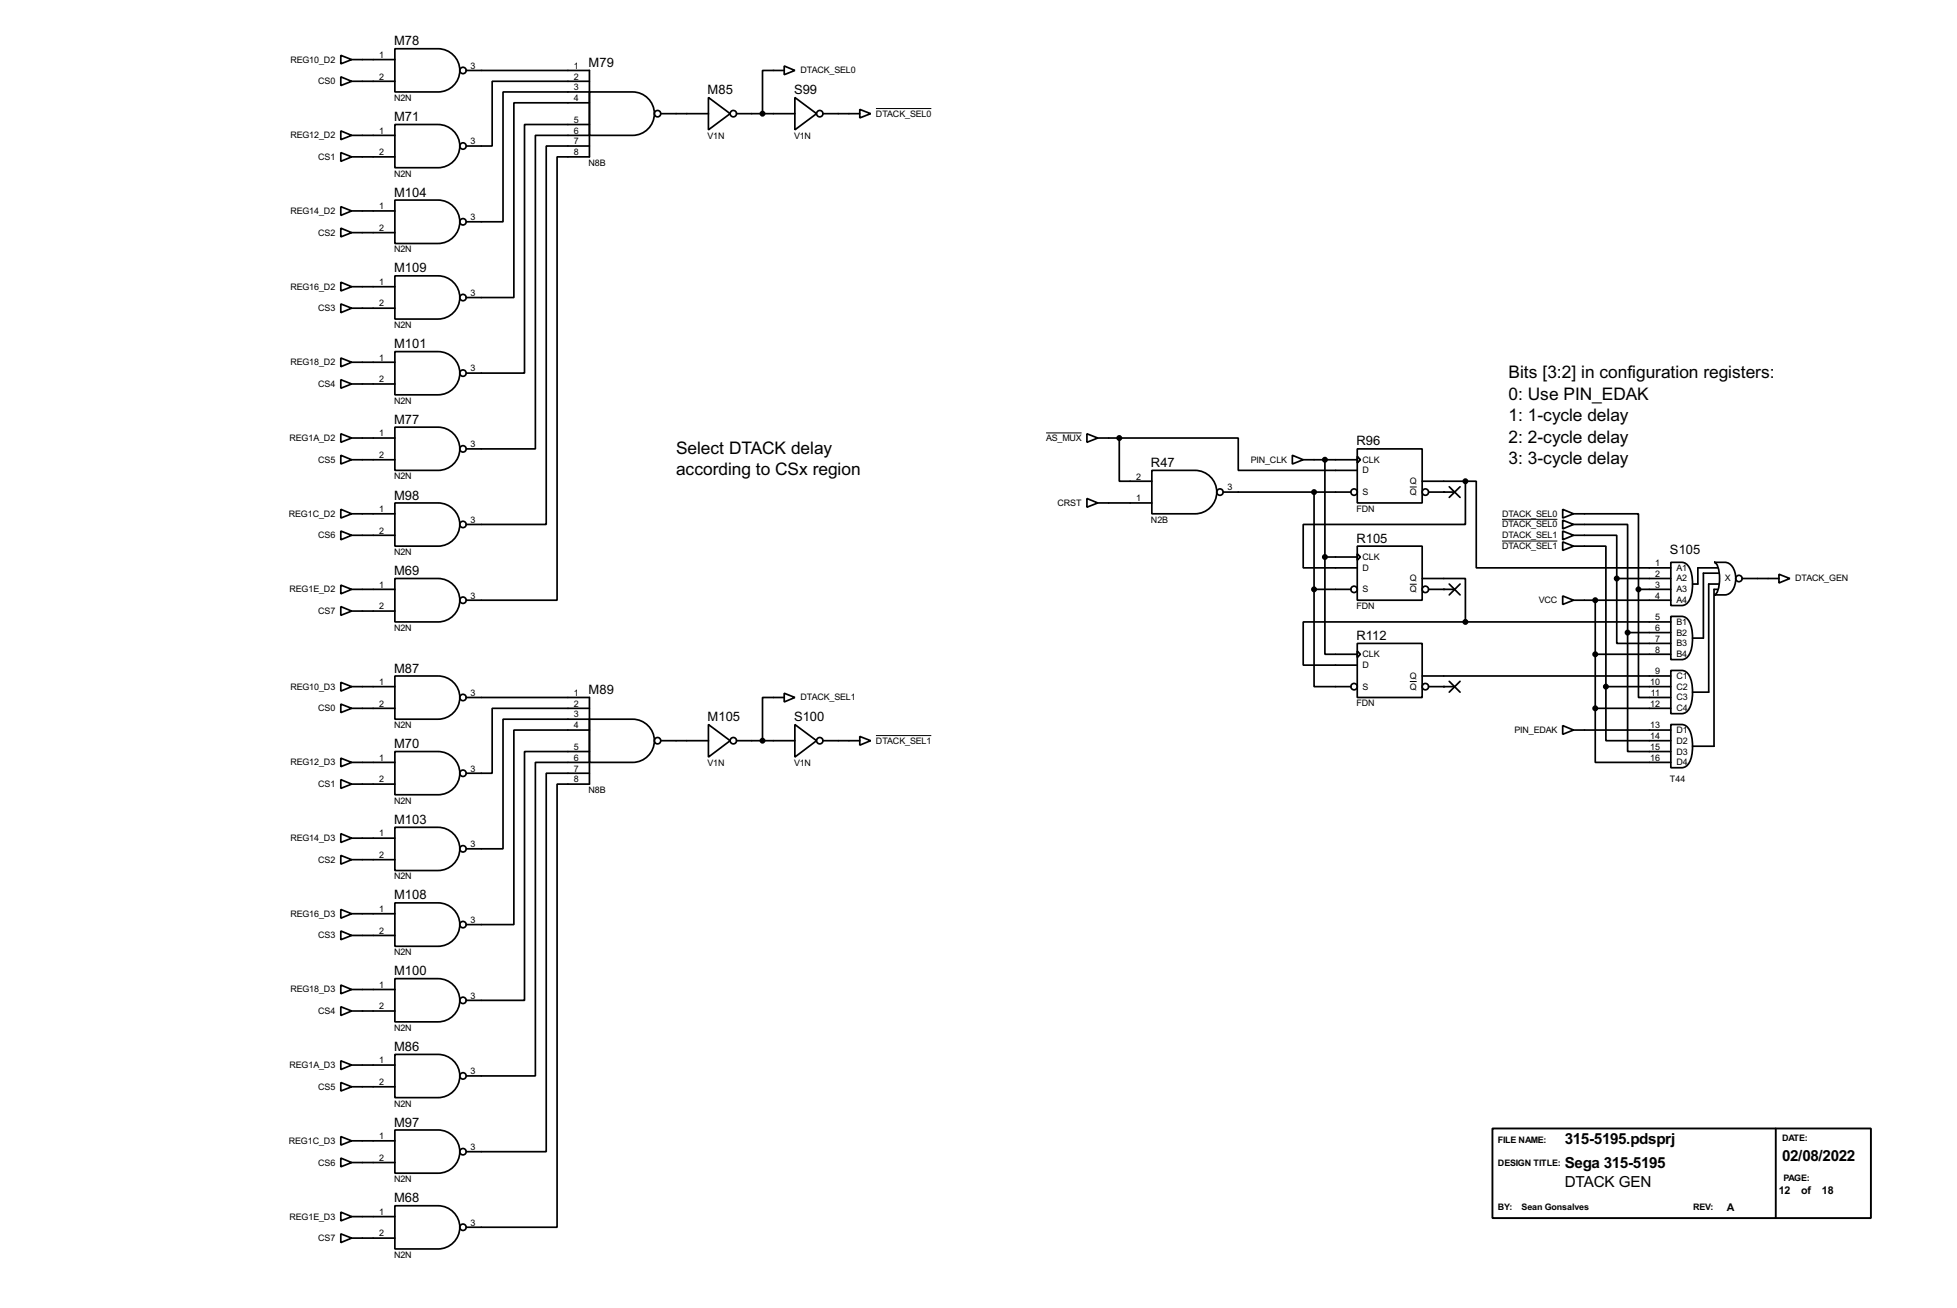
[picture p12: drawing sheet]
<svg xmlns="http://www.w3.org/2000/svg" width="460mm" height="307mm" viewBox="0 0 460 307" stroke-linecap="round" stroke-linejoin="round" font-family="sans-serif">
<g fill="none" stroke="#000" stroke-width=".4">
<path d="M80.1 13l2.5 1-2.5 1zM80.1 18.1l2.5 1-2.5 1zM82.6 14h10.2M82.6 19.1h10.2M92.8 11.5h10.1a5.1 5.1 0 0 1 5.1 5 5.1 5.1 0 0 1-5.1 5.1h-10.1zM109.5 16.6h29v20.3h-7.6v104.1h-21.4M138.5 19.1h-22.9v15.2h-6.1M184.2 15.5l2.5 1.1-2.5 1zM184.2 16.6h-5.1v10.1M80.1 35.9l2.5 1-2.5 1zM80.1 30.8l2.5 1-2.5 1zM82.6 36.9h10.2"/>
<path d="M82.6 31.8h10.2M92.8 29.3h10.1a5.1 5.1 0 0 1 5.1 5 5.1 5.1 0 0 1-5.1 5.1h-10.1zM138.5 21.6h10.1a5.1 5.1 0 0 1 5.1 5.1 5.1 5.1 0 0 1-5.1 5.1h-10.1zM138.5 21.6h-20.3v30.5h-8.7M138.5 24.2h-17.8v45.7h-11.2M138.5 29.3h-15.3v58.4h-13.7M138.5 31.8h-12.7v73.7h-16.3M138.5 34.3h-10.2v88.9h-18.8M155.2 26.7h11.2M166.4 22.9l5.1 3.8-5.1 3.8zM173 26.7h13.7M186.7 22.9l5.1 3.8-5.1 3.8z"/>
<path d="M193.3 26.7h8.7M202 25.7l2.5 1-2.5 1zM80.1 48.6l2.5 1-2.5 1zM80.1 53.6l2.5 1.1-2.5 1zM82.6 49.6h10.2M82.6 54.7h10.2M92.8 47h10.1a5.1 5.1 0 0 1 5.1 5.1 5.1 5.1 0 0 1-5.1 5.1h-10.1zM80.1 71.4l2.5 1-2.5 1.1zM80.1 66.3l2.5 1.1-2.5 1zM82.6 72.4h10.2M82.6 67.4h10.2M92.8 64.8h10.1a5.1 5.1 0 0 1 5.1 5.1 5.1 5.1 0 0 1-5.1 5.1h-10.1z"/>
<path d="M80.1 84.1l2.5 1-2.5 1.1zM80.1 89.2l2.5 1-2.5 1zM82.6 85.1h10.2M82.6 90.2h10.2M92.8 82.6h10.1a5.1 5.1 0 0 1 5.1 5.1 5.1 5.1 0 0 1-5.1 5.1h-10.1zM80.1 107l2.5 1-2.5 1zM80.1 119.7l2.5 1-2.5 1zM80.1 101.9l2.5 1-2.5 1zM82.6 108h10.2M82.6 102.9h10.2M92.8 100.4h10.1a5.1 5.1 0 0 1 5.1 5 5.1 5.1 0 0 1-5.1 5.1h-10.1zM92.8 118.2h10.1a5.1 5.1 0 0 1 5.1 5 5.1 5.1 0 0 1-5.1 5.1h-10.1z"/>
<path d="M255.3 101.9l2.6 1-2.6 1zM255.3 117.1l2.6 1.1-2.6 1zM257.9 118.2h12.7M257.9 102.9h5M262.9 102.9h28v7.6h27.9M262.9 102.9v10.2h7.7M270.6 110.5h10.1a5.1 5.1 0 0 1 5.1 5.1 5.1 5.1 0 0 1-5.1 5.1h-10.1zM287.3 115.6h30M303.6 107l2.5 1-2.5 1zM306.1 108h12.7M308.7 115.6v22.9M311.2 108v22.9"/>
<path d="M318.8 105.5h15.3v12.7h-15.3zM318.8 107.2l.8 .8-.8 .8zM334.1 113.1h10.1M335.6 115.6h6.1M340.4 114.4l2.6 2.5M343 114.4l-2.6 2.5M344.2 113.1h2.6v20.3h45.7M344.2 113.1v10.1h-38.1v10.2h12.7M367.1 119.7l2.5 1-2.5 1zM80.1 137.5l2.5 1-2.5 1zM80.1 124.8l2.5 1-2.5 1zM82.6 138.5h10.2"/>
<path d="M82.6 125.8h10.2M82.6 120.7h10.2M92.8 135.9h10.1a5.1 5.1 0 0 1 5.1 5.1 5.1 5.1 0 0 1-5.1 5.1h-10.1zM308.7 138.5v22.8h8.6M308.7 138.5h8.6M311.2 130.9v22.8h7.6M311.2 130.9h7.6M318.8 128.3h15.3v12.7h-15.3zM318.8 130.1l.8 .8-.8 .7zM334.1 135.9h10.1v10.2M335.6 138.5h6.1M340.4 137.2l2.6 2.6"/>
<path d="M343 137.2l-2.6 2.6M367.1 124.8l2.5 1-2.5 1zM367.1 122.2l2.5 1-2.5 1.1zM367.1 127.3l2.5 1-2.5 1zM369.6 120.7h15.3v17.8M369.6 123.2h12.7v25.4M369.6 125.8h10.2v10.1M369.6 128.3h7.6v33M379.8 135.9v15.3h12.7M379.8 135.9h12.7M384.9 138.5v25.4h7.6M384.9 138.5h7.6"/>
<path d="M392.5 132.1h2.5a2.85 2.85 0 0 1 2.4 2.9 9.3 9.3 0 0 1-1 6.5l-.9 .7-3 .1zM402.6 132.1h2.6a3.3 3.3 0 0 1 2.5 3.8 3.4 3.4 0 0 1-2.5 3.9h-2.6a1.58 1.58 0 0 0 1-1.5 8.9 8.9 0 0 0-.4-5.8zM403.4 138.5h-.8v36.8h-5M403.4 133.4h-4.6v3.8h-1.2M403.7 137.2h-2.3v25.4h-3.8M403.7 134.7h-3.6v15.2h-2.5M409.2 135.9h8.7M417.9 134.9l2.5 1-2.5 1.1zM80.1 142.5l2.5 1.1-2.5 1zM82.6 143.6h10.2M92.8 158.8h10.1a5.1 5.1 0 0 1 5.1 5.1 5.1 5.1 0 0 1-5.1 5.1h-10.1zM318.8 151.2h15.3v12.7h-15.3z"/>
<path d="M318.8 153l.8 .7-.8 .8zM334.1 158.8h58.4M344.2 146.1h-38.1v10.2h12.7M344.2 146.1h48.3M367.1 140l2.5 1-2.5 1zM369.6 141h22.9M374.7 141v25.4M374.7 153.7h17.8M382.3 148.6v28h10.2M382.3 148.6h10.2M392.5 144.8h2.5a2.85 2.85 0 0 1 2.4 2.9 9.3 9.3 0 0 1-1 6.5l-.9 .7-3 .1zM392.5 157.5h2.5a2.85 2.85 0 0 1 2.4 2.9 9.3 9.3 0 0 1-1 6.5l-.9 .7-3 .1z"/>
<path d="M80.1 160.3l2.5 1-2.5 1.1zM80.1 165.4l2.5 1-2.5 1zM80.1 178.1l2.5 1-2.5 1zM82.6 166.4h10.2M82.6 161.3h10.2M82.6 179.1h10.2M92.8 176.6h10.1a5.1 5.1 0 0 1 5.1 5 5.1 5.1 0 0 1-5.1 5.1h-10.1zM109.5 163.9h29v20.3h-7.6v104.1h-21.4M138.5 169h10.1a5.1 5.1 0 0 1 5.1 5 5.1 5.1 0 0 1-5.1 5.1h-10.1zM138.5 166.4h-22.9v15.3h-6.1M138.5 169h-20.3v30.4h-8.7M138.5 171.5h-17.8v45.7h-11.2"/>
<path d="M138.5 176.6h-15.3v58.4h-13.7M138.5 179.1h-12.7v73.7h-16.3M155.2 174h11.2M166.4 170.2l5.1 3.8-5.1 3.9zM173 174h13.7M184.2 162.9l2.5 1-2.5 1zM184.2 163.9h-5.1v10.1M186.7 170.2l5.1 3.8-5.1 3.9zM193.3 174h8.7M202 173l2.5 1-2.5 1.1zM335.6 161.3h6.1M340.4 160.1l2.6 2.5"/>
<path d="M343 160.1l-2.6 2.5M367.1 170.5l2.5 1-2.5 1zM369.6 171.5h22.9M374.7 166.4v12.7h17.8M374.7 166.4h17.8M377.2 161.3v12.7h15.3M377.2 161.3h15.3M392.5 170.2h2.5a2.85 2.85 0 0 1 2.4 2.9 9.3 9.3 0 0 1-1 6.5l-.9 .7-3 .1zM80.1 195.9l2.5 1-2.5 1zM80.1 183.2l2.5 1-2.5 1zM82.6 196.9h10.2M82.6 184.2h10.2"/>
<path d="M92.8 194.4h10.1a5.1 5.1 0 0 1 5.1 5 5.1 5.1 0 0 1-5.1 5.1h-10.1zM138.5 181.7h-10.2v88.9h-18.8M80.1 218.7l2.5 1.1-2.5 1zM80.1 201l2.5 1-2.5 1zM80.1 213.7l2.5 1-2.5 1zM82.6 219.8h10.2M82.6 202h10.2M82.6 214.7h10.2M92.8 212.1h10.1a5.1 5.1 0 0 1 5.1 5.1 5.1 5.1 0 0 1-5.1 5.1h-10.1zM80.1 231.4l2.5 1.1-2.5 1zM80.1 236.5l2.5 1-2.5 1.1zM82.6 232.5h10.2"/>
<path d="M82.6 237.5h10.2M92.8 229.9h10.1a5.1 5.1 0 0 1 5.1 5.1 5.1 5.1 0 0 1-5.1 5.1h-10.1zM80.1 254.3l2.5 1-2.5 1zM80.1 249.2l2.5 1-2.5 1.1zM82.6 255.3h10.2M82.6 250.2h10.2M92.8 247.7h10.1a5.1 5.1 0 0 1 5.1 5.1 5.1 5.1 0 0 1-5.1 5.1h-10.1zM80.1 272.1l2.5 1-2.5 1zM80.1 267l2.5 1-2.5 1zM82.6 273.1h10.2M82.6 268h10.2M92.8 265.5h10.1a5.1 5.1 0 0 1 5.1 5 5.1 5.1 0 0 1-5.1 5.1h-10.1z"/>
<path d="M80.1 284.8l2.5 1-2.5 1zM80.1 289.9l2.5 1-2.5 1zM82.6 285.8h10.2M82.6 290.9h10.2M92.8 283.3h10.1a5.1 5.1 0 0 1 5.1 5 5.1 5.1 0 0 1-5.1 5.1h-10.1z"/>
<circle cx="108.7" cy="16.6" r=".75"/>
<circle cx="108.7" cy="34.3" r=".75"/>
<circle cx="154.4" cy="26.7" r=".75"/>
<circle cx="172.2" cy="26.7" r=".75"/>
<circle cx="192.5" cy="26.7" r=".75"/>
<circle cx="108.7" cy="52.1" r=".75"/>
<circle cx="108.7" cy="69.9" r=".75"/>
<circle cx="108.7" cy="87.7" r=".75"/>
<circle cx="108.7" cy="105.5" r=".75"/>
<circle cx="286.5" cy="115.6" r=".75"/>
<circle cx="318" cy="115.6" r=".75"/>
<circle cx="334.8" cy="115.6" r=".75"/>
<circle cx="108.7" cy="123.2" r=".75"/>
<circle cx="318" cy="138.5" r=".75"/>
<circle cx="334.8" cy="138.5" r=".75"/>
<circle cx="408.4" cy="135.9" r=".75"/>
<circle cx="108.7" cy="141" r=".75"/>
<circle cx="108.7" cy="163.9" r=".75"/>
<circle cx="154.4" cy="174" r=".75"/>
<circle cx="172.2" cy="174" r=".75"/>
<circle cx="192.5" cy="174" r=".75"/>
<circle cx="318" cy="161.3" r=".75"/>
<circle cx="334.8" cy="161.3" r=".75"/>
<circle cx="108.7" cy="181.7" r=".75"/>
<circle cx="108.7" cy="199.4" r=".75"/>
<circle cx="108.7" cy="217.2" r=".75"/>
<circle cx="108.7" cy="235" r=".75"/>
<circle cx="108.7" cy="252.8" r=".75"/>
<circle cx="108.7" cy="270.6" r=".75"/>
<circle cx="108.7" cy="288.3" r=".75"/>
</g>
<g fill="#000">
<circle cx="339.1" cy="115.6" r=".2"/>
<circle cx="339.1" cy="138.5" r=".2"/>
<circle cx="339.1" cy="161.3" r=".2"/>
</g>
<path d="M350.6 265.1h88.9v21.1h-88.9zM417.1 265.1v21.1" fill="none" stroke="#000" stroke-width=".45"/>
<g fill="#000" stroke="#000" stroke-width=".4">
<circle cx="179.1" cy="26.7" r=".5"/>
<circle cx="262.9" cy="102.9" r=".5"/>
<circle cx="308.6" cy="115.6" r=".5"/>
<circle cx="311.2" cy="108" r=".5"/>
<circle cx="344.2" cy="113.1" r=".5"/>
<circle cx="308.6" cy="138.5" r=".5"/>
<circle cx="311.2" cy="130.9" r=".5"/>
<circle cx="379.7" cy="135.9" r=".5"/>
<circle cx="384.8" cy="138.5" r=".5"/>
<circle cx="344.2" cy="146.1" r=".5"/>
<circle cx="374.7" cy="153.7" r=".5"/>
<circle cx="374.7" cy="141" r=".5"/>
<circle cx="382.3" cy="148.6" r=".5"/>
<circle cx="179.1" cy="174" r=".5"/>
<circle cx="374.7" cy="166.4" r=".5"/>
<circle cx="377.2" cy="161.3" r=".5"/>
</g>
<path d="M205.8 25.5h13M245.7 101.7h8.4M331.2 114.4h1.6M331.2 137.3h1.6M352.8 122h13M352.8 127.1h13M205.8 172.8h13M331.2 160.1h1.6" fill="none" stroke="#000" stroke-width=".23"/>
<g font-size="4.6">
<text x="354.4" y="88.8">Bits [3:2] in configuration registers:</text>
<text x="354.4" y="93.8">0: Use PIN_EDAK</text>
<text x="354.4" y="98.9">1: 1-cycle delay</text>
<text x="158.8" y="106.5">Select DTACK delay</text>
<text x="354.4" y="104">2: 2-cycle delay</text>
<text x="158.8" y="111.6">according to CSx region</text>
<text x="354.4" y="109.1">3: 3-cycle delay</text>
</g>
<g font-size="4">
<text x="367.6" y="268.7">315-5195.pdsprj</text>
<text x="367.6" y="274.4">Sega 315-5195</text>
<text x="418.6" y="272.7">02/08/2022</text>
<text x="367.6" y="278.8">DTACK GEN</text>
</g>
<g font-size="3.4">
<text x="92.6" y="10.6">M78</text>
<text x="138.3" y="15.8">M79</text>
<text x="166.2" y="22.1">M85</text>
<text x="186.5" y="22.1">S99</text>
<text x="92.6" y="28.5">M71</text>
<text x="92.6" y="46.2">M104</text>
<text x="92.6" y="64">M109</text>
<text x="92.6" y="81.8">M101</text>
<text x="92.6" y="99.5">M77</text>
<text x="318.6" y="104.7">R96</text>
<text x="270.4" y="109.7">R47</text>
<text x="92.6" y="117.4">M98</text>
<text x="318.6" y="127.5">R105</text>
<text x="392.3" y="130.1">S105</text>
<text x="92.6" y="135.1">M69</text>
<text x="318.6" y="150.4">R112</text>
<text x="92.6" y="158">M87</text>
<text x="138.3" y="163.1">M89</text>
<text x="166.2" y="169.4">M105</text>
<text x="186.5" y="169.4">S100</text>
<text x="92.6" y="175.8">M70</text>
<text x="92.6" y="193.6">M103</text>
<text x="92.6" y="211.3">M108</text>
<text x="92.6" y="229.1">M100</text>
<text x="92.6" y="246.9">M86</text>
<text x="92.6" y="264.7">M97</text>
<text x="92.6" y="282.5">M68</text>
</g>
<g font-size="2.8">
<text x="417.8" y="280.4">12</text>
<text x="423.1" y="280.4">of</text>
<text x="428" y="280.4">18</text>
<text x="405.6" y="284.5">A</text>
</g>
<g font-size="2.4">
<text x="68.2" y="14.7">REG10_D2</text>
<text x="89.1" y="13.6">1</text>
<text x="110.5" y="16.2">3</text>
<text x="134.8" y="16.2">1</text>
<text x="188" y="17.3">DTACK_SEL0</text>
<text x="74.8" y="19.8">CS0</text>
<text x="89.1" y="18.7">2</text>
<text x="92.6" y="23.7">N2N</text>
<text x="134.8" y="18.7">2</text>
<text x="134.8" y="21.2">3</text>
<text x="134.8" y="23.7">4</text>
<text x="134.8" y="28.9">5</text>
<text x="205.8" y="27.4">DTACK_SEL0</text>
<text x="68.2" y="32.5">REG12_D2</text>
<text x="89.1" y="31.4">1</text>
<text x="110.5" y="33.9">3</text>
<text x="134.8" y="31.4">6</text>
<text x="134.8" y="33.9">7</text>
<text x="166.2" y="32.6">V1N</text>
<text x="186.5" y="32.6">V1N</text>
<text x="74.8" y="37.5">CS1</text>
<text x="89.1" y="36.4">2</text>
<text x="92.6" y="41.5">N2N</text>
<text x="134.8" y="36.4">8</text>
<text x="138.3" y="38.9">N8B</text>
<text x="68.2" y="50.2">REG14_D2</text>
<text x="89.1" y="49.2">1</text>
<text x="110.5" y="51.7">3</text>
<text x="74.8" y="55.4">CS2</text>
<text x="89.1" y="54.3">2</text>
<text x="92.6" y="59.3">N2N</text>
<text x="68.2" y="68.1">REG16_D2</text>
<text x="89.1" y="67">1</text>
<text x="89.1" y="72">2</text>
<text x="110.5" y="69.5">3</text>
<text x="74.8" y="73.1">CS3</text>
<text x="92.6" y="77">N2N</text>
<text x="68.2" y="85.8">REG18_D2</text>
<text x="89.1" y="84.7">1</text>
<text x="89.1" y="89.8">2</text>
<text x="110.5" y="87.3">3</text>
<text x="74.8" y="90.9">CS4</text>
<text x="92.6" y="94.9">N2N</text>
<text x="68" y="103.6">REG1A_D2</text>
<text x="89.1" y="102.5">1</text>
<text x="89.1" y="107.6">2</text>
<text x="110.5" y="105.1">3</text>
<text x="245.7" y="103.6">AS_MUX</text>
<text x="74.8" y="108.7">CS5</text>
<text x="92.6" y="112.6">N2N</text>
<text x="266.9" y="112.7">2</text>
<text x="293.8" y="108.7">PIN_CLK</text>
<text x="320.1" y="108.7">CLK</text>
<text x="320.1" y="111.2">D</text>
<text x="331.2" y="113.7">Q</text>
<text x="248.4" y="118.9">CRST</text>
<text x="266.9" y="117.8">1</text>
<text x="288.3" y="115.2">3</text>
<text x="320.1" y="116.3">S</text>
<text x="331.2" y="116.3">Q</text>
<text x="67.9" y="121.4">REG1C_D2</text>
<text x="89.1" y="120.3">1</text>
<text x="89.1" y="125.4">2</text>
<text x="110.5" y="122.8">3</text>
<text x="270.4" y="122.8">N2B</text>
<text x="318.6" y="120.3">FDN</text>
<text x="352.8" y="121.4">DTACK_SEL0</text>
<text x="352.8" y="123.9">DTACK_SEL0</text>
<text x="74.8" y="126.4">CS6</text>
<text x="92.6" y="130.4">N2N</text>
<text x="320.1" y="131.6">CLK</text>
<text x="352.8" y="126.4">DTACK_SEL1</text>
<text x="352.8" y="129">DTACK_SEL1</text>
<text x="320.1" y="134.1">D</text>
<text x="331.2" y="136.6">Q</text>
<text x="388.8" y="133">1</text>
<text x="388.8" y="135.5">2</text>
<text x="393.8" y="134.1">A1</text>
<text x="393.8" y="136.6">A2</text>
<text x="405.1" y="136.6">X</text>
<text x="421.7" y="136.6">DTACK_GEN</text>
<text x="68" y="139.2">REG1E_D2</text>
<text x="89.1" y="138.1">1</text>
<text x="89.1" y="143.2">2</text>
<text x="110.5" y="140.6">3</text>
<text x="318.6" y="143.1">FDN</text>
<text x="320.1" y="139.2">S</text>
<text x="331.2" y="139.2">Q</text>
<text x="361.5" y="141.7">VCC</text>
<text x="388.8" y="138.1">3</text>
<text x="388.8" y="140.6">4</text>
<text x="393.8" y="139.2">A3</text>
<text x="393.8" y="141.7">A4</text>
<text x="74.8" y="144.3">CS7</text>
<text x="92.6" y="148.2">N2N</text>
<text x="388.8" y="145.7">5</text>
<text x="388.8" y="148.2">6</text>
<text x="393.8" y="146.8">B1</text>
<text x="393.8" y="149.3">B2</text>
<text x="320.1" y="154.4">CLK</text>
<text x="388.8" y="150.8">7</text>
<text x="388.8" y="153.3">8</text>
<text x="393.8" y="151.9">B3</text>
<text x="393.8" y="154.4">B4</text>
<text x="89.1" y="160.9">1</text>
<text x="320.1" y="157">D</text>
<text x="331.2" y="159.5">Q</text>
<text x="387.6" y="160.9">10</text>
<text x="388.8" y="158.4">9</text>
<text x="393.8" y="159.5">C1</text>
<text x="68.2" y="162">REG10_D3</text>
<text x="74.8" y="167.1">CS0</text>
<text x="89.1" y="166">2</text>
<text x="110.5" y="163.5">3</text>
<text x="134.8" y="163.5">1</text>
<text x="134.8" y="166">2</text>
<text x="188" y="164.6">DTACK_SEL1</text>
<text x="318.6" y="166">FDN</text>
<text x="320.1" y="162">S</text>
<text x="331.2" y="162">Q</text>
<text x="387.6" y="166">12</text>
<text x="387.8" y="163.5">11</text>
<text x="393.8" y="162">C2</text>
<text x="393.8" y="164.6">C3</text>
<text x="393.8" y="167.1">C4</text>
<text x="92.6" y="171.1">N2N</text>
<text x="134.8" y="168.6">3</text>
<text x="134.8" y="171.1">4</text>
<text x="355.8" y="172.2">PIN_EDAK</text>
<text x="387.6" y="171.1">13</text>
<text x="387.6" y="173.6">14</text>
<text x="393.8" y="172.2">D1</text>
<text x="68.2" y="179.8">REG12_D3</text>
<text x="89.1" y="178.7">1</text>
<text x="134.8" y="176.2">5</text>
<text x="134.8" y="178.7">6</text>
<text x="166.2" y="180">V1N</text>
<text x="186.5" y="180">V1N</text>
<text x="205.8" y="174.7">DTACK_SEL1</text>
<text x="387.6" y="176.2">15</text>
<text x="387.6" y="178.7">16</text>
<text x="393.8" y="174.7">D2</text>
<text x="393.8" y="177.3">D3</text>
<text x="393.8" y="179.8">D4</text>
<text x="74.8" y="184.9">CS1</text>
<text x="89.1" y="183.8">2</text>
<text x="110.5" y="181.3">3</text>
<text x="134.8" y="181.3">7</text>
<text x="134.8" y="183.8">8</text>
<text x="392.3" y="183.8">T44</text>
<text x="92.6" y="188.8">N2N</text>
<text x="138.3" y="186.3">N8B</text>
<text x="68.2" y="197.6">REG14_D3</text>
<text x="89.1" y="196.5">1</text>
<text x="74.8" y="202.7">CS2</text>
<text x="89.1" y="201.6">2</text>
<text x="110.5" y="199">3</text>
<text x="92.6" y="206.6">N2N</text>
<text x="68.2" y="215.4">REG16_D3</text>
<text x="89.1" y="214.3">1</text>
<text x="74.8" y="220.5">CS3</text>
<text x="89.1" y="219.4">2</text>
<text x="110.5" y="216.8">3</text>
<text x="92.6" y="224.4">N2N</text>
<text x="68.2" y="233.2">REG18_D3</text>
<text x="89.1" y="232.1">1</text>
<text x="74.8" y="238.2">CS4</text>
<text x="89.1" y="237.1">2</text>
<text x="110.5" y="234.6">3</text>
<text x="92.6" y="242.2">N2N</text>
<text x="68" y="250.9">REG1A_D3</text>
<text x="89.1" y="249.8">1</text>
<text x="74.8" y="256">CS5</text>
<text x="89.1" y="254.9">2</text>
<text x="110.5" y="252.4">3</text>
<text x="92.6" y="260">N2N</text>
<text x="67.9" y="268.7">REG1C_D3</text>
<text x="89.1" y="267.6">1</text>
<text x="351.8" y="268.5">FILE NAME:</text>
<text x="418.6" y="268">DATE:</text>
<text x="74.8" y="273.8">CS6</text>
<text x="89.1" y="272.7">2</text>
<text x="110.5" y="270.2">3</text>
<text x="351.9" y="273.9">DESIGN TITLE:</text>
<text x="92.6" y="277.7">N2N</text>
<text x="418.9" y="277.4">PAGE:</text>
<text x="68" y="286.5">REG1E_D3</text>
<text x="89.1" y="285.4">1</text>
<text x="110.5" y="287.9">3</text>
<text x="351.8" y="284.3">BY:</text>
<text x="357.4" y="284.3">Sean Gonsalves</text>
<text x="397.7" y="284.3">REV:</text>
<text x="74.8" y="291.6">CS7</text>
<text x="89.1" y="290.5">2</text>
<text x="92.6" y="295.5">N2N</text>
</g>
</svg>
